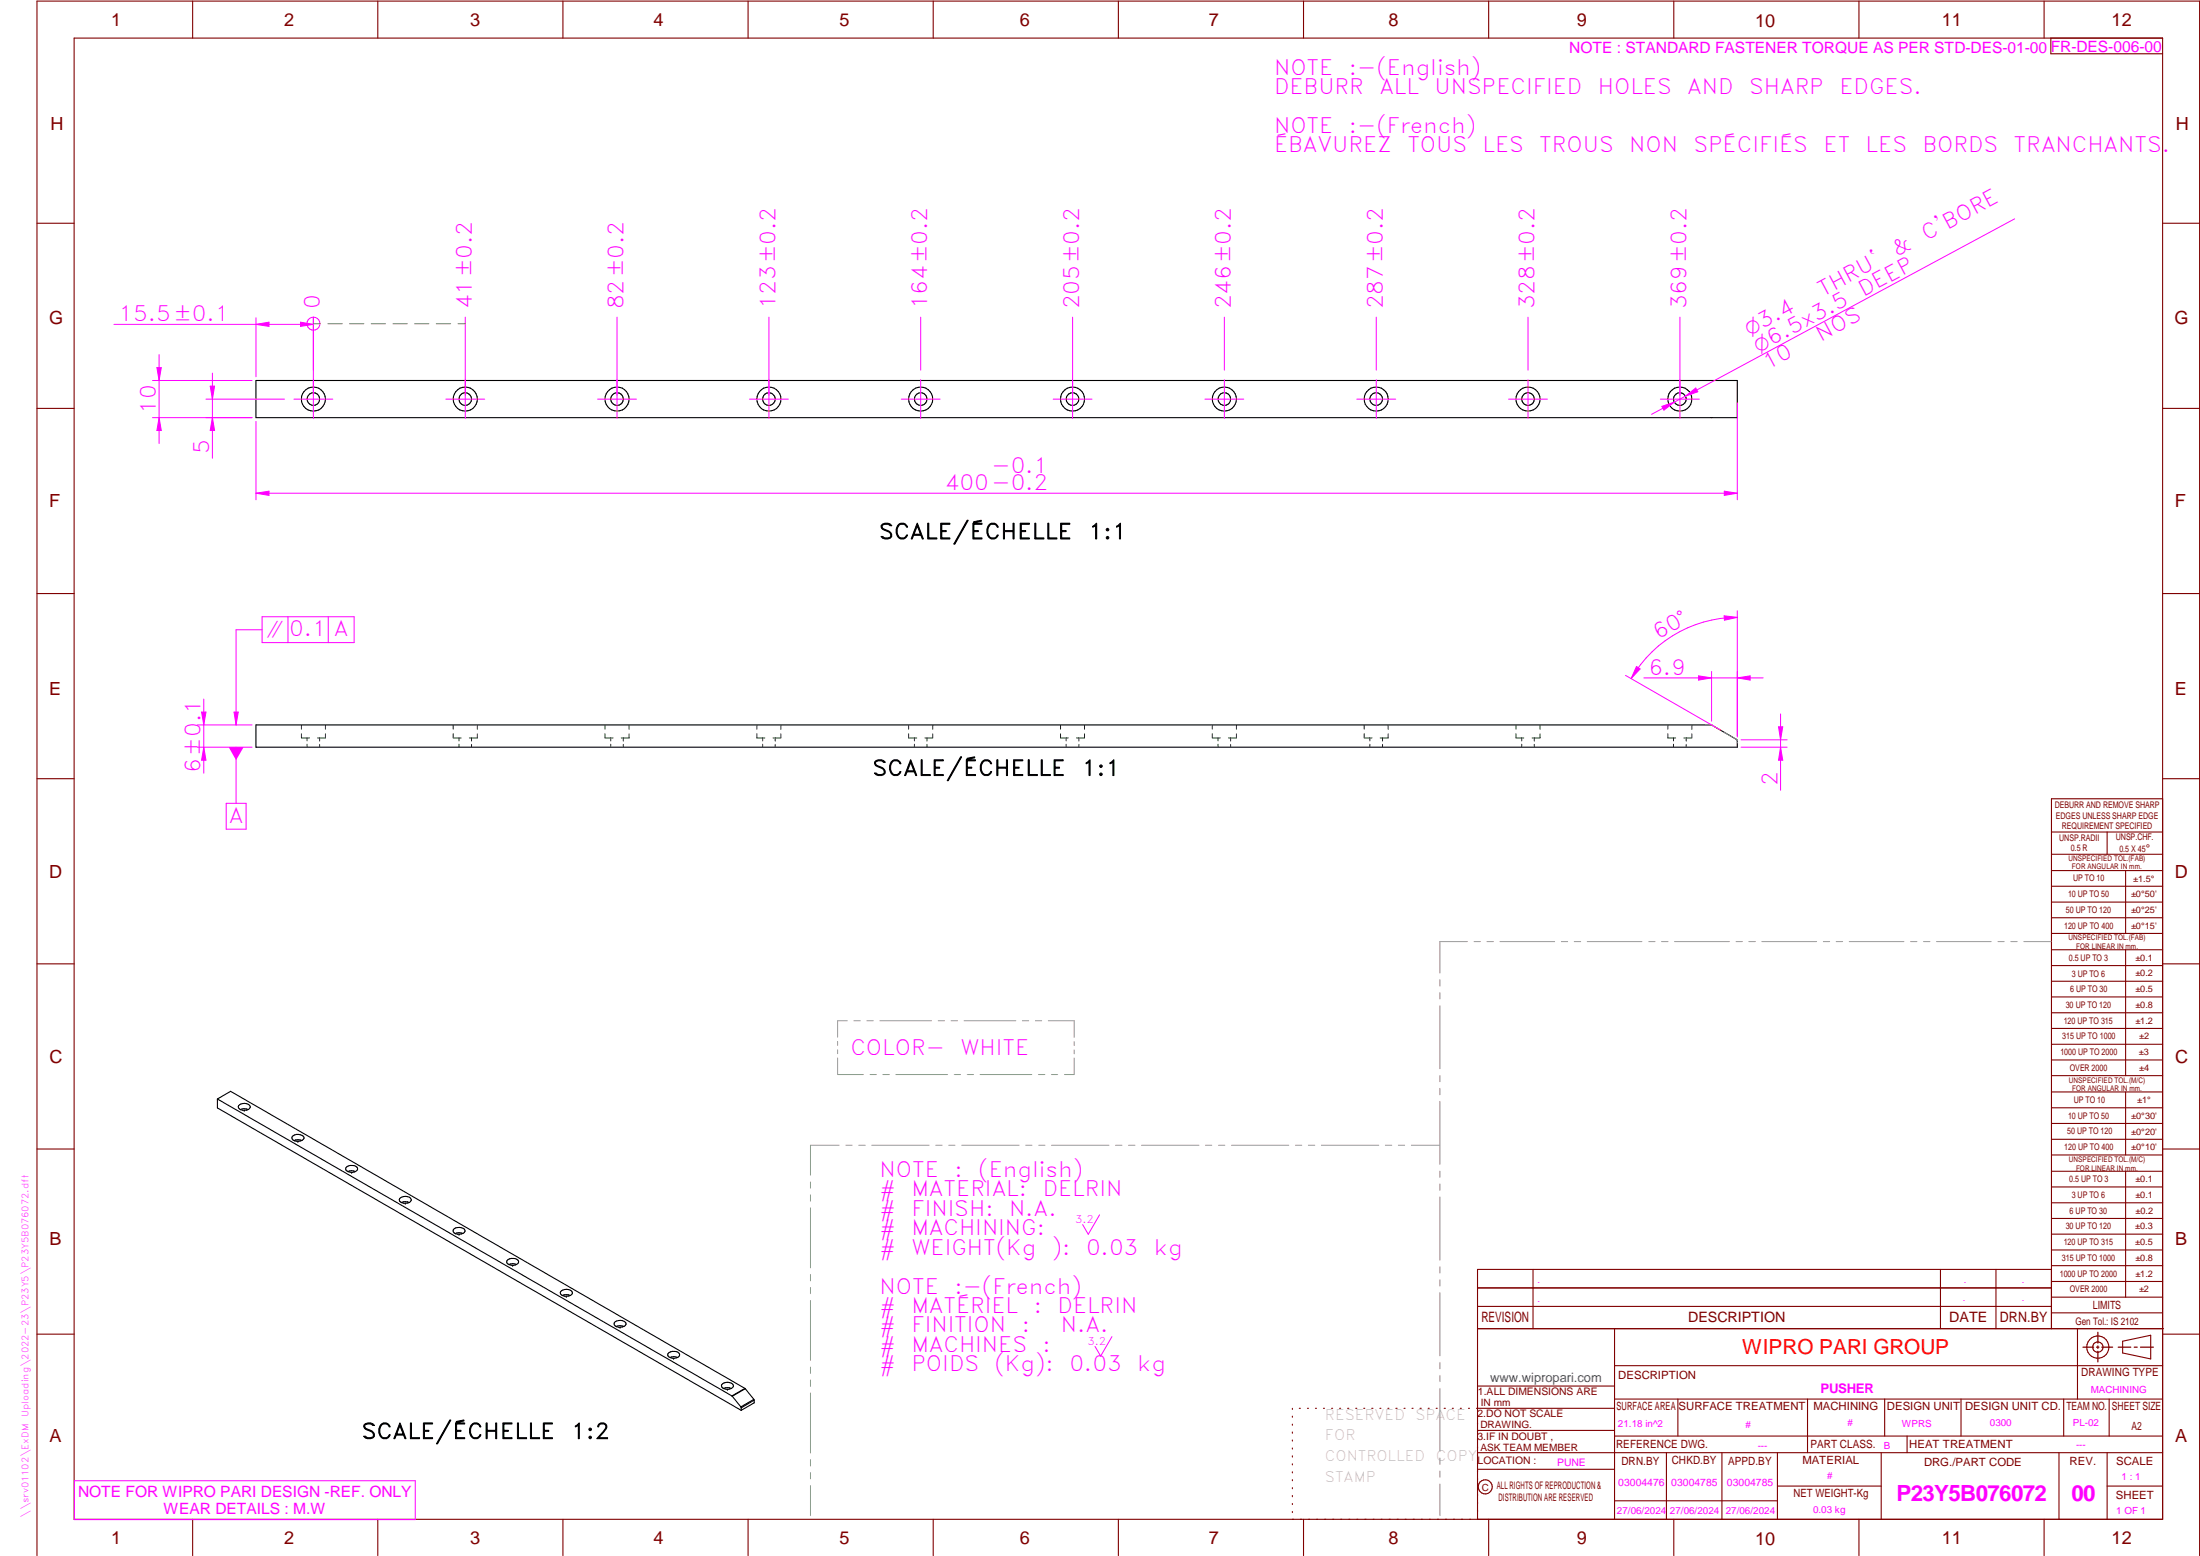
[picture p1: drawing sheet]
<svg xmlns="http://www.w3.org/2000/svg" width="594mm" height="420mm" viewBox="0 0 594 420" stroke-linecap="round" stroke-linejoin="round" font-family="sans-serif">
<g fill="none" stroke="#800000" stroke-width=".3">
<path d="M20 10.3h564v400h-564zM52 .3v10M102 .3v10M152 .3v10M202 .3v10M252 .3v10M302 .3v10M352 .3v10M402 .3v10M452 .3v10M502 .3v10M552 .3v10"/>
<path d="M553.8 10.3v4.2h30.2M10 60.3h10M584 60.3h10M10 110.3h10M584 110.3h10M10 160.3h10M584 160.3h10M10 210.3h10M584 215.7h-30v143.1M584 210.3h10M554 224.7h30M554 230.7h30"/>
<path d="M554 235.1h30M554 239.3h30M569 224.7v6M574 235.1v17M554 243.6h30M554 247.8h30M554 252.1h30M554 256.5h30M574 256.5v33.9M10 260.3h10M554 260.7h30M554 265h30"/>
<path d="M554 269.2h30M554 273.5h30M554 277.7h30M584 260.3h10M554 282h30M554 286.2h30M554 290.4h30M554 294.9h30M554 299.1h30M574 294.9v17M10 310.3h10M554 303.4h30"/>
<path d="M554 307.6h30M554 311.9h30M554 316.3h30M574 316.3v34M584 310.3h10M554 320.5h30M554 324.8h30M554 329h30M554 333.2h30M554 337.5h30M399 358.8h185.2M399 352.8h155"/>
<path d="M399 347.8h155M414 342.8v16M436 358.8v51.5M524 342.8v16M539 342.8v16M554 341.8h30M554 346h30M554 350.3h30M554 354.5h30M554 342.8h-155v67.5M561 358.8v19M10 360.3h10"/>
<path d="M399 374.3h37M436 377.8h148M453.1 377.8v10M488.1 377.8v14.5M508.9 377.8v10M529.5 377.8v10M557.3 377.8v10M569.5 377.8v10M573.2 362.2l7.6-1.6v6.3l-7.6-1.6zM584 368.8h-148M584 360.3h10M349 380.3v.3"/>
<path d="M349 382.4v.3M349 384.6v.3M349 386.7v.3M349 388.8v.3M349 391v.3M349 393.1v.3M349 395.3v.3M349 397.4v.3M349 399.5v.3M350.9 380.3h.2M353.1 380.3h.2M355.2 380.3h.3"/>
<path d="M357.4 380.3h.3M359.6 380.3h.3M361.7 380.3h.3M363.9 380.3h.3M366.1 380.3h.3M368.3 380.3h.2M370.4 380.3h.3M372.6 380.3h.3M374.8 380.3h.3M376.9 380.3h.4M379.1 380.3h.3M381.3 380.3h.3"/>
<path d="M383.4 380.3h.4M385.6 380.3h.3M387.8 380.3h.3M390 380.3h.3M392.2 380.3h.3M394.3 380.3h.3M396.5 380.3h.3M398.7 380.3h37.3M399 396.7h37M399 392.3h185M399 386.2h37M436 387.8h148"/>
<path d="M450 392.3v18M465 392.3v18M480 392.3v18M508 392.3v18M515 387.8v4.5M556 392.3v18M569 392.3v18M52 410.3v9.7M102 410.3v9.7M152 410.3v9.7M202 410.3v9.7M252 410.3v9.7"/>
<path d="M302 410.3v9.7M349 401.7v.3M349 403.8v.4M349 406v.3M349 408.1v.3M352 410.3v9.7M402 410.3v9.7M436 405.3h44M452 410.3v9.7M480 401.3h28M502 410.3v9.7M552 410.3v9.7"/>
<path d="M569 401.3h15M10 420v-419.7h584v419.7"/>
<circle cx="566.5" cy="363.7" r="1.39"/>
<circle cx="566.5" cy="363.8" r="3"/>
<circle cx="401.1" cy="401.5" r="1.9"/>
</g>
<g fill="none" stroke="#f0f" stroke-width=".27">
<path d="M55.6 107.8h21.2M55.6 112.8h12.5M57.4 112.8l.5 3.4h-1.1zM79.4 107.8h10.5M84.6 102.5v10.5M120.4 107.8h10.5M125.6 102.5v10.5M161.4 107.8h10.5M166.6 102.5v10.5M202.4 107.8h10.5M207.6 102.5v10.5M243.4 107.8h10.5"/>
<path d="M248.6 102.5v10.5M284.4 107.8h10.5M289.6 102.5v10.5M325.4 107.8h10.5M330.6 102.5v10.5M366.4 107.8h10.5M371.6 102.5v10.5M407.4 107.8h10.5M412.6 102.5v10.5M448.3 107.8h10.6M453.6 102.5v10.5M296.9 328l-3 5.3-1.6-2.6"/>
<path d="M300.3 360.9l-3.1 5.3-1.5-2.6M20.1 399.8h92v10.5h-92z"/>
</g>
<g fill="none" stroke="#949494" stroke-width=".27">
<path d="M460.4 195.7h.5M461.1 195.7h.1M461.3 195.7h.2M461.6 195.7h.6l.6 .4M463 196.3h.2M463.4 196.4l.1 .1M463.7 196.6l.6 .4M465.6 197.7l1 .6M466.9 198.5l.3 .2M467.5 198.8l.2 .2M468 199.1l1.1 .7v.3M469.1 200.4v.2"/>
<path d="M396.2 254.3h-7.4v8.5M398.1 254.3h1.6M401.5 254.3h1.8M405 254.3h14.8M421.6 254.3h1.7M425.1 254.3h1.7M428.6 254.3h14.8M445.2 254.3h1.7M448.7 254.3h1.7M452.2 254.3h14.8M468.8 254.3h1.7M472.3 254.3h1.7"/>
<path d="M475.8 254.3h14.8M492.4 254.3h1.7M495.8 254.3h1.8M499.4 254.3h14.7M516 254.3h1.6M519.4 254.3h1.8M522.9 254.3h14.8M539.5 254.3h1.7M543 254.3h1.7M546.5 254.3h7.4M228.8 275.6h-2.6v4.5M230.6 275.6h1.7"/>
<path d="M234.1 275.6h1.7M237.6 275.6h13.9M253.4 275.6h1.7M256.8 275.6h1.8M260.3 275.6h14M276.1 275.6h1.7M279.6 275.6h1.7M283.1 275.6h7v4.5M388.8 264.5v1.8M388.8 268.1v1.6M388.8 271.6v17M226.2 285.7v4.5h6.9"/>
<path d="M226.2 281.2v1.1M226.2 283.5v1M234.9 290.2h1.7M238.4 290.2h1.8M241.9 290.2h14M257.7 290.2h1.7M261.2 290.2h1.7M264.7 290.2h13.9M280.4 290.2h1.7M283.9 290.2h1.7M290.1 285.7v4.5h-2.7M290.1 281.3v1"/>
<path d="M290.1 283.5v1.1M388.8 290.4v1.7M388.8 293.9v1.7M388.8 297.4v17M218.9 319.2v1.6M226.6 309.2h-7.7v8.1M228.4 309.2h1.7M231.9 309.2h1.7M235.4 309.2h15.5M252.7 309.2h1.7M256.2 309.2h1.7M259.7 309.2h15.5"/>
<path d="M277 309.2h1.7M280.5 309.2h1.7M284 309.2h15.5M301.2 309.2h1.8M304.8 309.2h1.7M308.3 309.2h15.5M325.5 309.2h1.7M329.1 309.2h1.6M332.6 309.2h15.4M349.8 309.2h1.7M353.3 309.2h1.7M356.8 309.2h15.5"/>
<path d="M374.1 309.2h1.7M377.6 309.2h1.7M381.1 309.2h7.7M388.8 316.2v1.7M388.8 319.7v1.7M218.9 322.6v1.8M218.9 326.1v16.2M388.8 323.2v17.1M218.9 344.1v1.8M218.9 347.6v1.7M218.9 351.2v16.1M388.8 342.1v1.6"/>
<path d="M388.8 345.6v1.7M388.8 349v17.1M218.9 369.1v1.7M218.9 372.6v1.8M218.9 376.1v16.2M388.8 367.9v1.7M388.8 371.4v1.7M388.8 374.9v17M218.9 394.1v1.8M218.9 397.6v1.7M388.8 393.7v1.7M388.8 397.2v1.7"/>
<path d="M218.9 401.2v8.1M388.8 400.7v8.6"/>
</g>
<path d="M566.5 359.7v3M562.5 363.8h2.9M566.1 363.8h.7M566.5 363.4v.7M566.5 364.9v2.8M567.6 363.8h2.9M572 363.8h3.4M576.3 363.8h.8M578 363.8h3.5" fill="none" stroke="#800000" stroke-width=".34"/>
<g fill="none" stroke="#000" stroke-width=".3">
<path d="M69.1 102.7h400v10.1h-400zM69.1 195.7h393l6.8 3.9 .2 .5v1.7h-400zM58.7 296.8l138.9 80.1M58.7 296.8v2.4l141.4 81.6M58.7 296.8l3.6-2.1 138.9 80.2M64.7 298.3l.4-.2a1.97 1.97 0 0 1 2.5 .6 1.45 1.45 0 0 1-2 1.1 1.05 1.05 0 0 1-1.2-1.2zM65.9 299.8h.1M67 299.6a2.75 2.75 0 0 0-2.1 0M79.2 306.7a2.27 2.27 0 0 1 2.9 .4 1.47 1.47 0 0 1-2.1 1 1 1 0 0 1-1.1-1.1zM80.4 308.2h.1M81.5 308a2.75 2.75 0 0 0-2.1 0M93.7 315l.9-.3a1.45 1.45 0 0 1 2 1.1 1.93 1.93 0 0 1-3.3-.2z"/>
<path d="M94.9 316.6h.1M96 316.4a2.33 2.33 0 0 0-2.1 0M108.2 323.4l.4-.2a1.7 1.7 0 0 1 2.4 .9 1.95 1.95 0 0 1-3.2-.1zM109.4 324.9h.1M110.5 324.7a2.65 2.65 0 0 0-2.1 0M122.7 331.8l1.4-.4a1.32 1.32 0 0 1 1.5 1.1 2.1 2.1 0 0 1-3.2 .2l-.1-.3zM123.9 333.3h.1M125 333.1a2.75 2.75 0 0 0-2.1 0M137.2 340.1l.8-.3a1.45 1.45 0 0 1 2 1.1 1.92 1.92 0 0 1-3.2-.2zM138.4 341.7h.1M139.5 341.5a2.33 2.33 0 0 0-2.1 0M151.6 348.5l.5-.2a2.02 2.02 0 0 1 2.5 .7 1.47 1.47 0 0 1-2.1 1 1.05 1.05 0 0 1-1.1-1.2z"/>
<path d="M152.9 350.1h.1M154 349.8a2.75 2.75 0 0 0-2.1 0M166.2 356.9l.3-.2a2.03 2.03 0 0 1 2.5 .6 1.5 1.5 0 0 1-2 1.1 1.05 1.05 0 0 1-1.1-1.2zM167.4 358.4h.1M168.5 358.2a2.75 2.75 0 0 0-2.1 0M180.6 365.3l.9-.4a1.41 1.41 0 0 1 2 1.1 1.92 1.92 0 0 1-3.2-.2zM181.9 366.8h.1M183 366.6a2.24 2.24 0 0 0-2.1 0M194.9 373.9a2.06 2.06 0 0 1 3.1 .2 1.45 1.45 0 0 1-2 1 1.05 1.05 0 0 1-1.1-1.2zM195.4 374.9a2.75 2.75 0 0 1 2.1 0M196.4 375.2h.1M197.6 376.9l.1 .1"/>
<path d="M197.7 377l2.4 2.9M200.1 379.9v.3M201.2 374.9l-3.6 2M201.2 374.9v.1M201.2 375l2.4 2.9M201.2 375l-3.5 2M203.6 377.9l-3.5 2M203.6 377.9l.1 .2M203.7 378.1v.7l-3.6 2M203.7 378.1l-3.6 2.1M200.1 380.2v.6"/>
<circle cx="84.6" cy="107.8" r="1.69"/>
<circle cx="84.6" cy="107.8" r="3.3"/>
<circle cx="125.6" cy="107.8" r="1.71"/>
<circle cx="125.6" cy="107.8" r="3.3"/>
<circle cx="166.6" cy="107.8" r="1.69"/>
<circle cx="166.6" cy="107.8" r="3.3"/>
<circle cx="207.6" cy="107.8" r="3.2"/>
<circle cx="207.6" cy="107.8" r="1.71"/>
<circle cx="248.6" cy="107.8" r="1.69"/>
<circle cx="248.6" cy="107.8" r="3.3"/>
<circle cx="289.6" cy="107.8" r="3.2"/>
<circle cx="289.6" cy="107.8" r="1.71"/>
<circle cx="330.6" cy="107.8" r="1.7"/>
<circle cx="330.6" cy="107.8" r="3.3"/>
<circle cx="371.6" cy="107.8" r="3.2"/>
<circle cx="371.6" cy="107.8" r="1.71"/>
<circle cx="412.6" cy="107.8" r="1.7"/>
<circle cx="412.6" cy="107.8" r="3.3"/>
<circle cx="453.6" cy="107.8" r="3.2"/>
<circle cx="453.6" cy="107.8" r="1.71"/>
</g>
<g fill="none" stroke="#008000" stroke-width=".27">
<path d="M81.4 198.1v1.2h2.2M81.4 195.7v1.2M82.9 199.3v.8M86.3 199.3v.8M87.9 198.2v1.1h-2.1M87.9 195.7v1.2M122.4 198.1v1.2h2.1M122.4 195.7v1.2M123.9 199.3v.8M127.3 199.3v.8M128.9 198.2v1.1h-2.2M128.9 195.7v1.2"/>
<path d="M163.4 198.1v1.2h2.2M163.4 195.7v1.2M164.9 199.3v.8M168.3 199.3v.8M169.9 198.2v1.1h-2.1M169.9 195.7v1.2M204.4 198.1v1.2h2.1M204.4 195.7v1.2M205.9 199.3v.8M209.3 199.3v.8M210.9 198.2v1.1h-2.2M210.9 195.7v1.2"/>
<path d="M245.4 198.1v1.2h2.2M245.4 195.7v1.2M246.9 199.3v.8M250.3 199.3v.8M251.9 198.2v1.1h-2.1M251.9 195.7v1.2M286.4 198.1v1.2h2.1M286.4 195.7v1.2M287.9 199.3v.8M291.3 199.3v.8M292.9 198.2v1.1h-2.2M292.9 195.7v1.2"/>
<path d="M327.4 198.1v1.2h2.1M327.4 195.7v1.2M328.9 199.3v.8M332.3 199.3v.8M333.9 198.2v1.1h-2.2M333.9 195.7v1.2M368.4 198.1v1.2h2.1M368.4 195.7v1.2M369.9 199.3v.8M373.3 199.3v.8M374.9 198.2v1.1h-2.2M374.9 195.7v1.2"/>
<path d="M409.4 198.1v1.2h2.1M409.4 195.7v1.2M410.9 199.3v.8M414.3 199.3v.8M415.9 198.2v1.1h-2.2M415.9 195.7v1.2M450.4 198.1v1.2h2.1M450.4 195.7v1.2M451.9 199.3v.8M455.3 199.3v.8M456.9 198.2v1.1h-2.2M456.9 195.7v1.2"/>
<path d="M82.9 201v.8M86.3 201v.8M123.9 201v.8M127.3 201v.8M164.9 201v.8M168.3 201v.8M205.9 201v.8M209.3 201v.8M246.9 201v.8M250.3 201v.8M287.9 201v.8M291.3 201v.8"/>
<path d="M328.9 201v.8M332.3 201v.8M369.9 201v.8M373.3 201v.8M410.9 201v.8M414.3 201v.8M451.9 201v.8M455.3 201v.8"/>
</g>
<path d="M57.4 112.8l.5 3.4h-1.1z" fill="#f0f"/>
<path d="M56.8 104.3h1.1l-.5 3.5z" fill="none" stroke="#f0f" stroke-width=".27"/>
<path d="M56.8 104.3h1.1l-.5 3.5z" fill="#f0f"/>
<path d="M69.1 85.8v15.9M69.1 87.6l3.5-.6v1.1zM84.6 85.8v14.1M57.4 100.8v22.9" fill="none" stroke="#f0f" stroke-width=".27"/>
<path d="M69.1 87.6l3.5-.6v1.1z" fill="#f0f"/>
<path d="M81.1 87l3.5 .6-3.5 .5z" fill="none" stroke="#f0f" stroke-width=".27"/>
<path d="M81.1 87l3.5 .6-3.5 .5z" fill="#f0f"/>
<path d="M30.8 87.6h53.8M41.2 112.8h26.9M41.2 102.7h26.9M43 112.8l.6 3.4h-1.2z" fill="none" stroke="#f0f" stroke-width=".27"/>
<path d="M43 112.8l.6 3.4h-1.2z" fill="#f0f"/>
<path d="M42.4 99.3h1.2l-.6 3.4z" fill="none" stroke="#f0f" stroke-width=".27"/>
<path d="M42.4 99.3h1.2l-.6 3.4z" fill="#f0f"/>
<path d="M43 95.8v24M53.3 195.7h14.8M54.4 192.3h1.2l-.6 3.4zM53.3 201.8h14.8" fill="none" stroke="#f0f" stroke-width=".27"/>
<path d="M54.4 192.3h1.2l-.6 3.4z" fill="#f0f"/>
<path d="M55 201.8l.6 3.5h-1.2z" fill="none" stroke="#f0f" stroke-width=".27"/>
<path d="M55 201.8l.6 3.5h-1.2z" fill="#f0f"/>
<path d="M55 188.8v20M470.1 199.8h12.5M470.1 201.8h12.5M480.8 201.8l.6 3.5h-1.1z" fill="none" stroke="#f0f" stroke-width=".27"/>
<path d="M480.8 201.8l.6 3.5h-1.1z" fill="#f0f"/>
<path d="M480.3 196.3h1.1l-.6 3.5z" fill="none" stroke="#f0f" stroke-width=".27"/>
<path d="M480.3 196.3h1.1l-.6 3.5z" fill="#f0f"/>
<path d="M462.2 181.3v13.4M469.1 183l3.5-.5v1.1zM469.1 181.3v17.7M480.8 192.8v20.6" fill="none" stroke="#f0f" stroke-width=".27"/>
<path d="M469.1 183l3.5-.5v1.1z" fill="#f0f"/>
<path d="M458.7 182.5l3.5 .5-3.5 .6z" fill="none" stroke="#f0f" stroke-width=".27"/>
<path d="M458.7 182.5l3.5 .5-3.5 .6z" fill="#f0f"/>
<path d="M465.6 166.3l3.5 .4-3.4 .8zM469.1 164.9v33.8M438.9 182.4l25.8 14.8M443.9 183h32.2" fill="none" stroke="#f0f" stroke-width=".27"/>
<path d="M465.6 166.3l3.5 .4-3.4 .8z" fill="#f0f"/>
<path d="M441.9 180l1 .6-2.4 2.6z" fill="none" stroke="#f0f" stroke-width=".27"/>
<path d="M441.9 180l1 .6-2.4 2.6z" fill="#f0f"/>
<g fill="none" stroke="#f0f" stroke-width=".27">
<path d="M84.6 85.6v21.1M125.6 85.6v21.1M166.6 85.6v21.1M207.6 85.6v21.1M248.6 85.6v14.3M289.6 85.6v21.1M330.6 85.6v14.3M371.6 85.6v14.3M412.6 85.6v14.3M453.6 85.6v21.1M69.1 113.8v21.2M469.1 108.8v26.2"/>
<path d="M69.1 133.2l3.5-.6v1.2zM469.1 166.7a33 33 0 0 0-28.6 16.5"/>
<circle cx="84.6" cy="87.4" r="1.76"/>
</g>
<path d="M84.6 87.4h1.9M88.6 87.4h3.8M94.4 87.4h3.8M100.2 87.4h3.9M106.1 87.4h3.9M112 87.4h3.8M117.8 87.4h3.9M123.7 87.4h1.9" fill="none" stroke="#6d6d6d" stroke-width=".27"/>
<path d="M69.1 133.2l3.5-.6v1.2z" fill="#f0f"/>
<path d="M465.6 132.6l3.5 .6-3.5 .6z" fill="none" stroke="#f0f" stroke-width=".27"/>
<path d="M465.6 132.6l3.5 .6-3.5 .6z" fill="#f0f"/>
<path d="M544 59.1l-98 52.8M448.8 109.7l3.3-1.1-2.8 2.1zM69.1 133.2h400" fill="none" stroke="#f0f" stroke-width=".27"/>
<path d="M448.8 109.7l3.3-1.1-2.8 2.1z" fill="#f0f"/>
<path d="M455.1 107l2.8-2.2 .6 1z" fill="none" stroke="#f0f" stroke-width=".27"/>
<path d="M455.1 107l2.8-2.2 .6 1z" fill="#f0f"/>
<path d="M63.7 201.8v15.1" fill="none" stroke="#f0f" stroke-width=".27"/>
<path d="M61.8 201.8h4l-2.1 3.5z" fill="#f0f"/>
<path d="M63.7 170.1v25.6M61.1 216.9h5.4v7h-5.4z" fill="none" stroke="#f0f" stroke-width=".27"/>
<path d="M63.2 192.3h1.1l-.6 3.4z" fill="#f0f"/>
<path d="M63.7 170.1h7.1M70.8 166.5h24.8v7h-24.8zM77.8 166.5v7M88.6 166.5v7M63.2 192.3h1.1l-.6 3.4z" fill="none" stroke="#f0f" stroke-width=".27"/>
<g font-size="6" fill="#f0f">
<text x="512.1" y="405.2">P23Y5B076072</text>
<text x="559.4" y="405.2">00</text>
</g>
<g font-size="5.7" fill="#f0f">
<text x="344" y="20.2">NOTE</text>
<text x="364.2" y="20.2">:-(English)</text>
<text x="344" y="25.4">DEBURR</text>
<text x="372.5" y="25.4">ALL</text>
<text x="387.4" y="25.4">UNSPECIFIED</text>
<text x="431.5" y="25.4">HOLES</text>
<text x="455.6" y="25.4">AND</text>
<text x="472.3" y="25.4">SHARP</text>
<text x="496.7" y="25.4">EDGES.</text>
<text x="344" y="35.9">NOTE</text>
<text x="364.2" y="35.9">:-(French)</text>
<text x="344" y="41.1">ÉBAVUREZ</text>
<text x="380" y="41.1">TOUS</text>
<text x="400.3" y="41.1">LES</text>
<text x="415.7" y="41.1">TROUS</text>
<text x="440" y="41.1">NON</text>
<text x="457.3" y="41.1">SPÉCIFIÉS</text>
<text x="492.4" y="41.1">ET</text>
<text x="503.8" y="41.1">LES</text>
<text x="519.1" y="41.1">BORDS</text>
<text x="543.8" y="41.1">TRANCHANTS.</text>
<text x="520.2" y="65.1" transform="rotate(-28 520.2 65.1)">C'BORE</text>
<text x="512.2" y="69.4" transform="rotate(-28 512.2 69.4)">&amp;</text>
<text x="86.4" y="83.6" transform="rotate(-90 86.4 83.6)">0</text>
<text x="127.4" y="83.6" transform="rotate(-90 127.4 83.6)">41±0.2</text>
<text x="168.4" y="83.6" transform="rotate(-90 168.4 83.6)">82±0.2</text>
<text x="209.4" y="83.6" transform="rotate(-90 209.4 83.6)">123±0.2</text>
<text x="250.4" y="83.6" transform="rotate(-90 250.4 83.6)">164±0.2</text>
<text x="291.4" y="83.6" transform="rotate(-90 291.4 83.6)">205±0.2</text>
<text x="332.4" y="83.6" transform="rotate(-90 332.4 83.6)">246±0.2</text>
<text x="373.4" y="83.6" transform="rotate(-90 373.4 83.6)">287±0.2</text>
<text x="414.4" y="83.6" transform="rotate(-90 414.4 83.6)">328±0.2</text>
<text x="455.4" y="83.6" transform="rotate(-90 455.4 83.6)">369±0.2</text>
<text x="492.2" y="80.1" transform="rotate(-28 492.2 80.1)">THRU`</text>
<text x="503.2" y="80.1" transform="rotate(-28 503.2 80.1)">DEEP</text>
<text x="32" y="86.7">15.5±0.1</text>
<text x="491.7" y="92.3" transform="rotate(-28 491.7 92.3)">NOS</text>
<text x="477.4" y="99.9" transform="rotate(-28 477.4 99.9)">10</text>
<text x="42.1" y="111.7" transform="rotate(-90 42.1 111.7)">10</text>
<text x="56.5" y="122.5" transform="rotate(-90 56.5 122.5)">5</text>
<text x="267.7" y="127.8">-0.1</text>
<text x="255.2" y="132.3">400-0.2</text>
<text x="78.1" y="171.8">0.1 A</text>
<text x="447.8" y="172.9" transform="rotate(-30 447.8 172.9)">60°</text>
<text x="445.1" y="182.2">6.9</text>
<text x="54.1" y="208.7" transform="rotate(-90 54.1 208.7)">6±0.1</text>
<text x="480" y="212.2" transform="rotate(-90 480 212.2)">2</text>
<text x="61.8" y="222.2">A</text>
<text x="229.7" y="284.8">COLOR-</text>
<text x="259.3" y="284.8">WHITE</text>
<text x="237.5" y="317.8">NOTE</text>
<text x="257.7" y="317.8">:</text>
<text x="264.1" y="317.8">(English)</text>
<text x="237.5" y="323">#</text>
<text x="246.1" y="323">MATERIAL:</text>
<text x="281.6" y="323">DELRIN</text>
<text x="237.5" y="328.3">#</text>
<text x="246.1" y="328.3">FINISH:</text>
<text x="272.5" y="328.3">N.A.</text>
<text x="237.5" y="333.5">#</text>
<text x="246.1" y="333.5">MACHINING:</text>
<text x="237.5" y="338.8">#</text>
<text x="246.1" y="338.8">WEIGHT(Kg</text>
<text x="284" y="338.8">):</text>
<text x="293.3" y="338.8">0.03</text>
<text x="311.6" y="338.8">kg</text>
<text x="237.5" y="349.3">NOTE</text>
<text x="257.7" y="349.3">:-(French)</text>
<text x="237.5" y="354.5">#</text>
<text x="237.5" y="359.8">#</text>
<text x="246.1" y="354.5">MATÉRIEL</text>
<text x="246.1" y="359.8">FINITION</text>
<text x="275.9" y="359.8">:</text>
<text x="279.1" y="354.5">:</text>
<text x="285.6" y="354.5">DELRIN</text>
<text x="286.5" y="359.8">N.A.</text>
<text x="237.5" y="365">#</text>
<text x="246.1" y="365">MACHINES</text>
<text x="281.5" y="365">:</text>
<text x="237.5" y="370.3">#</text>
<text x="246.1" y="370.3">POIDS</text>
<text x="268.5" y="370.3">(Kg):</text>
<text x="288.8" y="370.3">0.03</text>
<text x="307.1" y="370.3">kg</text>
</g>
<g font-size="5.7">
<text x="237.4" y="145.5">SCALE/ÉCHELLE</text>
<text x="293.9" y="145.5">1:1</text>
<text x="235.6" y="209.4">SCALE/ÉCHELLE</text>
<text x="292.1" y="209.4">1:1</text>
<text x="97.7" y="388.5">SCALE/ÉCHELLE</text>
<text x="154.2" y="388.5">1:2</text>
</g>
<text font-size="5.6" fill="#f00" x="470.5" y="365.5">WIPRO PARI GROUP</text>
<g font-size="5.4" fill="#f0f">
<text x="472.4" y="90.7" transform="rotate(-28 472.4 90.7)">O3.4</text>
<text x="474.9" y="95.3" transform="rotate(-28 474.9 95.3)">O6.5x3.5</text>
<text x="72" y="171.8">i</text>
</g>
<g font-size="4.9" fill="#800000">
<text x="30" y="6.9">1</text>
<text x="76.7" y="6.9">2</text>
<text x="127" y="6.9">3</text>
<text x="176.5" y="6.9">4</text>
<text x="226.7" y="6.9">5</text>
<text x="275.4" y="6.9">6</text>
<text x="326.4" y="6.9">7</text>
<text x="375" y="6.9">8</text>
<text x="425.8" y="6.9">9</text>
<text x="473.9" y="7.3">10</text>
<text x="524.3" y="6.9">11</text>
<text x="570.2" y="6.9">12</text>
<text x="13.6" y="35.1">H</text>
<text x="587.6" y="35.1">H</text>
<text x="13.2" y="87.5">G</text>
<text x="587.2" y="87.5">G</text>
<text x="13.2" y="137">F</text>
<text x="587.2" y="137">F</text>
<text x="13.2" y="187.6">E</text>
<text x="587.2" y="187.6">E</text>
<text x="13.2" y="237">D</text>
<text x="587.2" y="237">D</text>
<text x="13.4" y="287.1">C</text>
<text x="587.4" y="287.1">C</text>
<text x="13.4" y="336.2">B</text>
<text x="587.4" y="336.2">B</text>
<text x="13.4" y="389.3">A</text>
<text x="587.4" y="389.3">A</text>
<text x="30" y="416.9">1</text>
<text x="76.7" y="416.9">2</text>
<text x="127" y="416.9">3</text>
<text x="176.5" y="416.9">4</text>
<text x="226.7" y="416.9">5</text>
<text x="275.4" y="416.9">6</text>
<text x="326.4" y="416.9">7</text>
<text x="375" y="416.9">8</text>
<text x="425.8" y="416.9">9</text>
<text x="473.9" y="417.3">10</text>
<text x="524.3" y="416.9">11</text>
<text x="570.2" y="416.9">12</text>
</g>
<g font-size="4.2" fill="#f0f">
<text x="423.7" y="14.3">NOTE : STANDARD FASTENER TORQUE AS PER STD-DES-01-00</text>
<text x="553.8" y="14">FR-DES-006-00</text>
<text x="21.1" y="404.3">NOTE FOR WIPRO PARI DESIGN -REF. ONLY</text>
<text x="44.2" y="408.8">WEAR DETAILS : M.W</text>
</g>
<g font-size="3.9" fill="#800000">
<text x="400" y="357.1">REVISION</text>
<text x="455.9" y="357.1">DESCRIPTION</text>
<text x="526.4" y="357.1">DATE</text>
<text x="540" y="357.1">DRN.BY</text>
</g>
<g font-size="3.9" fill="#c0c0c0">
<text x="357.8" y="383.3">RESERVED</text>
<text x="382.3" y="383.3">SPACE</text>
<text x="357.8" y="388.9">FOR</text>
<text x="357.8" y="394.5">CONTROLLED</text>
<text x="387.8" y="394.5">COPY</text>
<text x="357.8" y="400">STAMP</text>
</g>
<text font-size="3.6" fill="#f0f" x="491.6" y="376.1">PUSHER</text>
<text font-size="3.5" fill="#00f" x="402.4" y="373.3">www.wipropari.com</text>
<g font-size="3.1" fill="#800000">
<text x="565.1" y="353.5">LIMITS</text>
<text x="562" y="371.7">DRAWING TYPE</text>
<text x="437" y="372.3">DESCRIPTION</text>
<text x="436.5" y="380.8">SURFACE AREA</text>
<text x="453.3" y="380.8">SURFACE TREATMENT</text>
<text x="489.7" y="380.8">MACHINING</text>
<text x="509.5" y="380.8">DESIGN UNIT</text>
<text x="530.6" y="380.8">DESIGN UNIT CD.</text>
<text x="558" y="380.6">TEAM NO.</text>
<text x="570.3" y="380.7">SHEET SIZE</text>
<text x="575.6" y="386.1">A2</text>
<text x="436.4" y="391.1">REFERENCE DWG.</text>
<text x="437.8" y="395.5">DRN.BY</text>
<text x="451.4" y="395.4">CHKD.BY</text>
<text x="466.6" y="395.5">APPD.BY</text>
<text x="486.7" y="395.4">MATERIAL</text>
<text x="488.9" y="390.9">PART CLASS.</text>
<text x="515.6" y="390.9">HEAT TREATMENT</text>
<text x="519.6" y="395.9">DRG./PART CODE</text>
<text x="558.9" y="395.5">REV.</text>
<text x="571.4" y="395.6">SCALE</text>
<text x="484.3" y="404.2">NET WEIGHT-Kg</text>
<text x="571.4" y="404.7">SHEET</text>
</g>
<text font-size="3" fill="#800000" x="579.5" y="230.1">°</text>
<g font-size="2.8" fill="#f0f">
<text x="290.3" y="330.2">3.2</text>
<text x="293.7" y="363.1">3.2</text>
<text x="420.5" y="396">PUNE</text>
<text x="437" y="401.2">03004476</text>
<text x="451.3" y="401.2">03004785</text>
<text x="466.3" y="401.2">03004785</text>
</g>
<g font-size="2.8" fill="#800000">
<text x="560.4" y="357.7">Gen Tol.: IS 2102</text>
<text x="399.1" y="376.6">1.ALL DIMENSIONS ARE</text>
<text x="399" y="382.7">2.DO NOT SCALE</text>
<text x="399" y="388.7">3.IF IN DOUBT ,</text>
<text x="399" y="395.4">LOCATION :</text>
<text x="404.2" y="402">ALL RIGHTS OF REPRODUCTION &amp;</text>
<text x="404.7" y="405.4">DISTRIBUTION ARE RESERVED</text>
</g>
<g font-size="2.7" fill="#f0f">
<text x="564.6" y="376.2">MACHINING</text>
<text x="436.9" y="385.4">21.18 in^2</text>
<text x="471.4" y="385.5">#</text>
<text x="498.9" y="385">#</text>
<text x="513.6" y="385.3">WPRS</text>
<text x="537.3" y="385.1">0300</text>
<text x="559.7" y="385.1">PL-02</text>
<text x="474.6" y="391.2">---</text>
<text x="508.7" y="391.2">B</text>
<text x="560.6" y="391.1">---</text>
<text x="493.4" y="399.5">#</text>
<text x="572.8" y="399.7">1 : 1</text>
<text x="436.6" y="408.7">27/06/2024</text>
<text x="450.9" y="408.8">27/06/2024</text>
<text x="466" y="408.9">27/06/2024</text>
<text x="489.6" y="408.5">0.03 kg</text>
<text x="571.4" y="408.7">1 OF 1</text>
</g>
<g font-size="2.7" fill="#800000">
<text x="399.9" y="379.7">IN mm</text>
<text x="399.7" y="385.7">DRAWING.</text>
<text x="399.7" y="391.8">ASK TEAM MEMBER</text>
<text x="400.1" y="402.5">C</text>
</g>
<g font-size="2.5" fill="#800000">
<text x="554.9" y="218.3">DEBURR AND REMOVE SHARP</text>
<text x="555.2" y="221">EDGES UNLESS SHARP EDGE</text>
<text x="556.1" y="227.1">UNSP.RADII</text>
<text x="556.8" y="223.8">REQUIREMENT SPECIFIED</text>
<text x="571.4" y="226.9">UNSP.CHF.</text>
<text x="559.2" y="229.9">0.5 R</text>
<text x="572.3" y="230.1">0.5 X 45</text>
<text x="559.8" y="238">UP TO 10</text>
<text x="576.1" y="238.1">±1.5°</text>
<text x="558.5" y="242.2">10 UP TO 50</text>
<text x="575.5" y="242.3">±0°50'</text>
<text x="557.4" y="250.7">120 UP TO 400</text>
<text x="557.9" y="246.5">50 UP TO 120</text>
<text x="575.5" y="250.7">±0°15'</text>
<text x="575.5" y="246.5">±0°25'</text>
<text x="558.7" y="259.4">0.5 UP TO 3</text>
<text x="559.5" y="263.7">3 UP TO 6</text>
<text x="576.6" y="263.6">±0.2</text>
<text x="576.6" y="259.4">±0.1</text>
<text x="559" y="267.9">6 UP TO 30</text>
<text x="576.6" y="267.9">±0.5</text>
<text x="557.8" y="272.2">30 UP TO 120</text>
<text x="576.6" y="272.2">±0.8</text>
<text x="556.9" y="280.7">315 UP TO 1000</text>
<text x="557.3" y="276.4">120 UP TO 315</text>
<text x="576.6" y="276.4">±1.2</text>
<text x="577.7" y="280.7">±2</text>
<text x="556.4" y="284.9">1000 UP TO 2000</text>
<text x="577.6" y="284.9">±3</text>
<text x="558.9" y="289.2">OVER 2000</text>
<text x="577.7" y="289.3">±4</text>
<text x="560" y="297.9">UP TO 10</text>
<text x="577.1" y="297.9">±1°</text>
<text x="558.5" y="302.1">10 UP TO 50</text>
<text x="575.5" y="302.1">±0°30'</text>
<text x="557.4" y="310.6">120 UP TO 400</text>
<text x="558.2" y="306.3">50 UP TO 120</text>
<text x="575.5" y="310.6">±0°10'</text>
<text x="575.5" y="306.4">±0°20'</text>
<text x="558.8" y="319.2">0.5 UP TO 3</text>
<text x="559.4" y="323.4">3 UP TO 6</text>
<text x="576.6" y="319.2">±0.1</text>
<text x="576.6" y="323.5">±0.1</text>
<text x="558.9" y="327.7">6 UP TO 30</text>
<text x="576.7" y="327.7">±0.2</text>
<text x="557.8" y="332">30 UP TO 120</text>
<text x="576.6" y="332">±0.3</text>
<text x="556.8" y="340.5">315 UP TO 1000</text>
<text x="557.3" y="336.3">120 UP TO 315</text>
<text x="576.6" y="336.3">±0.5</text>
<text x="576.6" y="340.5">±0.8</text>
<text x="556.2" y="344.7">1000 UP TO 2000</text>
<text x="576.6" y="344.7">±1.2</text>
<text x="558.9" y="349">OVER 2000</text>
<text x="577.6" y="349">±2</text>
</g>
<g font-size="2.5" fill="#f0f">
<text x="415.2" y="346.4">.</text>
<text x="530.3" y="346.5">.</text>
<text x="545.9" y="346.4">.</text>
<text x="415.2" y="351.5">.</text>
<text x="530" y="351.3">.</text>
<text x="545.9" y="351.4">.</text>
</g>
<g font-size="2.4" fill="#f0f">
<text x="7.7" y="382.7" transform="rotate(-90 7.7 382.7)">Uploading\2022-23\P23Y5\P23Y5B076072.dft</text>
<text x="7.7" y="409.8" transform="rotate(-90 7.7 409.8)">\\srv01102\ExDM</text>
</g>
<g font-size="2.1" fill="#800000">
<text x="558.5" y="232.4">UNSPECIFIED TOL.(FAB)</text>
<text x="559.5" y="234.7">FOR ANGULAR IN mm.</text>
<text x="558.6" y="253.9">UNSPECIFIED TOL.(FAB)</text>
<text x="560.7" y="256.3">FOR LINEAR IN mm.</text>
<text x="558.7" y="292.3">UNSPECIFIED TOL.(M/C)</text>
<text x="559.6" y="294.7">FOR ANGULAR IN mm.</text>
<text x="558.7" y="313.7">UNSPECIFIED TOL.(M/C)</text>
<text x="560.6" y="316.1">FOR LINEAR IN mm.</text>
</g>
</svg>
